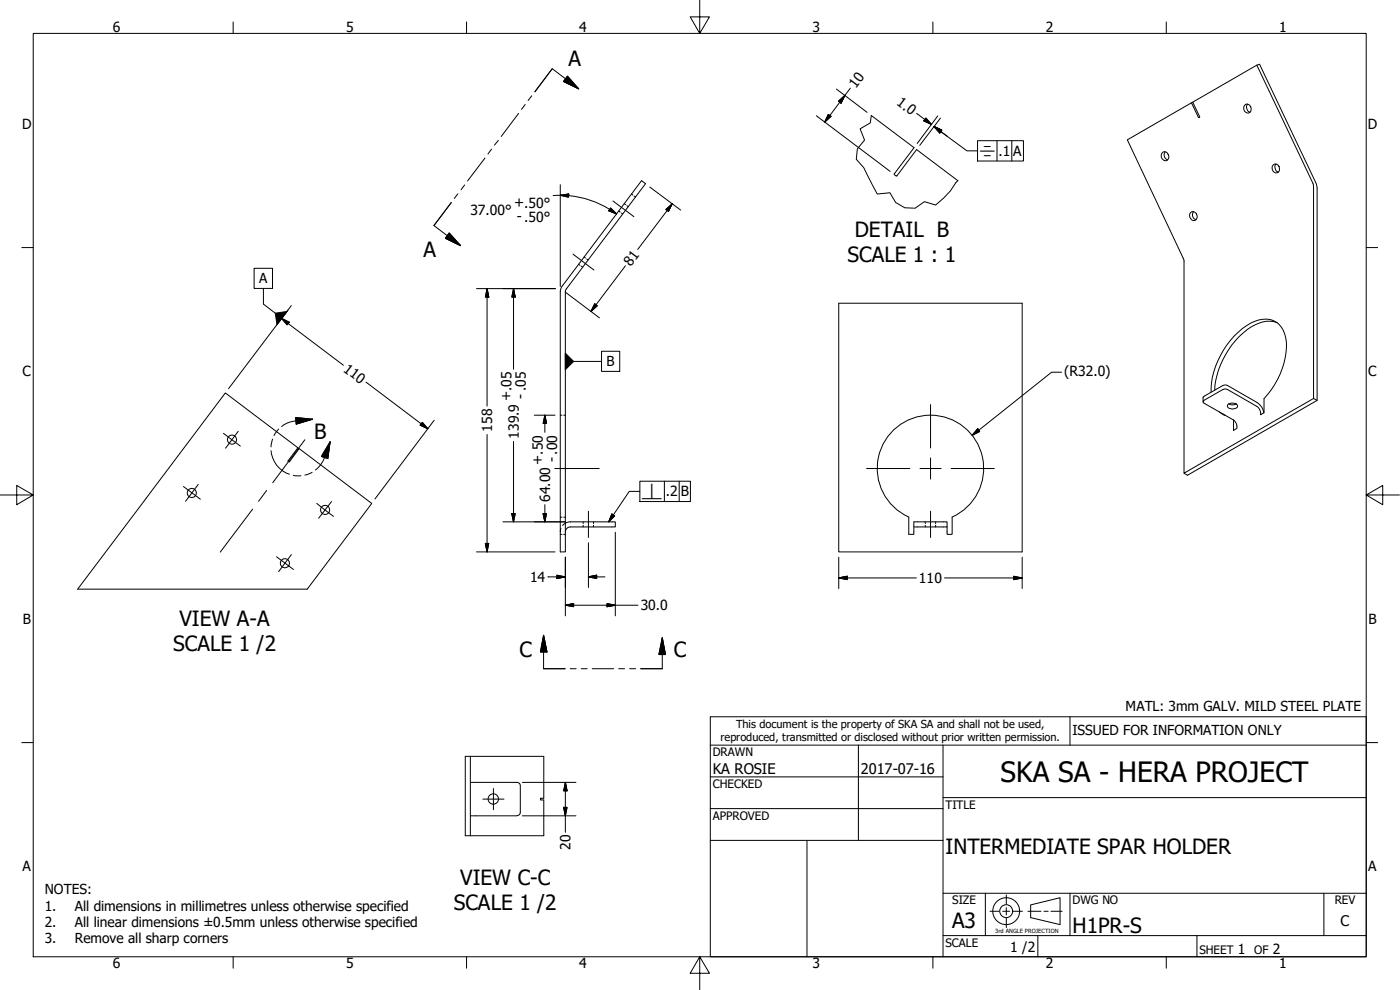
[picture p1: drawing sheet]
<svg xmlns="http://www.w3.org/2000/svg" width="420mm" height="297mm" viewBox="0 0 420 297" stroke-linecap="round" stroke-linejoin="round" font-family="sans-serif">
<!-- layer: Visible (ANSI) -->
<g fill="none" stroke="#000" stroke-width=".3">
<path d="M377.2 19.5l16.9 35.9 .1 64.2-38.9 22.4v-64.1l-17-35.9 19.3-11.2M261.5 34.7l12.8 9.6-5.9 7.8M357.6 30.8l.3-.1 2.1 4.3-.2 .3zM357.9 30.7l19.3-11.2 .8-.2 16.8 35.4 .5 1.7v63.7l-38.9 22.5-1.1-.6M373.6 31.5a1.33 1.33 0 0 1 1.8 .4 1.33 1.33 0 0 1-.4 1.9 1.36 1.36 0 0 1-1.6-.6 1.36 1.36 0 0 1 .2-1.7zM374.5 31.2a1.6 1.6 0 0 0 .7 2.5M268.4 52.1v.3M268.4 52.4l.5 .4 .3-.1 5.9-7.8 12.4 9.3M348.8 45.8a1.35 1.35 0 0 1 1.8 .4 1.35 1.35 0 0 1-.3 1.9 1.39 1.39 0 0 1-1.6-.6 1.39 1.39 0 0 1 .1-1.7zM349.7 45.5a1.6 1.6 0 0 0 .7 2.5M382.1 49.5a1.27 1.27 0 0 1 1.9 .7 1.27 1.27 0 0 1-1.2 1.7 1.52 1.52 0 0 1-.7-2.4zM383 49.2a1.54 1.54 0 0 0 .7 2.4"/>
<path d="M357.3 63.8a1.31 1.31 0 0 1 1.9 .6 1.31 1.31 0 0 1-.7 1.8 1.46 1.46 0 0 1-1.3-.9 1.46 1.46 0 0 1 .1-1.5zM358.2 63.5a1.54 1.54 0 0 0 .7 2.4M168.8 85.8l-.7 1.8v78h1.6v-78l.3-.9M168.8 85.8l23.7-31.6 1.2 .9-23.7 31.6M251.7 91v74.6h55.1v-74.6M383.3 96.8a9.3 9.3 0 0 0-9 2.1 25.6 25.6 0 0 0-9.7 18.2M363.5 117.7a24.8 24.8 0 0 1 11.7-20.7 6.9 6.9 0 0 1 9.4 1.2 12.9 12.9 0 0 1 .7 10.8 25.9 25.9 0 0 1-6 10.6v4.2l-1 .6-.2-1.4-.8-1-9.2-5.2-1.1 .1-5.7 3.2a.46 .46 0 0 0-.2 .4 .46 .46 0 0 0 .2 .5l8.9 5M394.2 119.6l1.1 .5M86.4 138.3l.1 .1M86.5 138.2l2.9-3.8-21.8-16.5-44.3 58.9M86.5 138.4l.2 .1M86.8 138.5h-.1"/>
<path d="M86.9 138.5l2.9-3.9 21.8 16.5-19.4 25.7M361.1 120.6v-1.3l.2-.4 5.7-3.2 1.1-.1 9.6 5.5 .9 .9 .7 1.9M366 123.6l1.7 1M367 124.3l.3 .2M368.6 121.3l1.4-.3a1.21 1.21 0 0 1 1.4 1 1.9 1.9 0 0 1-3-.1zM368.7 121.2l.9 .3 1.4-.3M370.2 126l.8 1 .2 .9v.6l-1 .6zM169.7 157l1.5-.4h13.5v1.5h-13.6a1.49 1.49 0 0 0-1.4 1.5M285.7 155.1a16 16 0 0 0 6.1-24.4 16 16 0 0 0-25.1 0 16 16 0 0 0 6 24.4v5.2h1.6v-3.7h9.9v1.5h-9.9M285.8 155.2v5.1h-1.6v-2.2M139.6 226.9v23.8M141.2 234.7h14a.99 .99 0 0 1 .9 1.1v7.9a.98 .98 0 0 1-.9 1l-14 .1"/>
<path d="M141.2 226.9v23.8M163.2 239.5h-1l.1 .5h.9"/>
<circle cx="69.6" cy="131.9" r="1.37"/>
<circle cx="57.6" cy="147.9" r="1.37"/>
<circle cx="97.6" cy="153" r="1.37"/>
<circle cx="85.5" cy="169" r="1.37"/>
<circle cx="148.1" cy="239.7" r="1.56"/>
</g>
<!-- layer: Hidden (ANSI) -->
<g fill="none" stroke="#000" stroke-width=".3">
<path d="M189.5 58.2l.4 .3M190.3 58.9l.5 .2M173.7 79.3l.4 .3M174.4 79.9l.5 .3M175.3 77.1l.4 .3M176.1 77.7l.4 .3M185.7 63.3l.4 .3M186.5 63.9l.4 .3M187.3 61.1l.5 .3M188.2 61.7l.3 .3M168.1 124.6h.6M169.2 124.6h.5"/>
<path d="M168.1 155.2h.6M168.3 158.5l-.2 1.1M169.2 155.2h.5M169.7 157l-.9 .7M175 156.6v.5M175 157.6v.5M178.1 156.6v.5M178.1 157.6v.5M277.7 156.6v.5M277.7 157.6v.5M280.8 156.6v.5M280.8 157.6v.5"/>
<path d="M168.1 160.3h.6M169.2 160.3h.5"/>
</g>
<!-- layer: Visible Narrow (ANSI) -->
<path d="M251.7 91h55.1M23.3 176.8h68.9M139.6 226.9h23.6v12.6M163.2 240v10.7h-23.6" fill="none" stroke="#000" stroke-width=".3"/>
<!-- layer: Break Line (ANSI) -->
<path d="M261.5 34.7l-.3 2.2-3.1 1.8 1.4 3.3-2.2 2.7-.3 3.1 2.2 2.5 4.1 7.9 3.8-.4 1.7 3 2.7 1.5 3.1 .2 2.8-2 3.4 1 2.4-2.1 2-2.1 2.3-3.1" fill="none" stroke="#000" stroke-width=".3"/>
<!-- layer: Section Line (ANSI) -->
<g fill="none" stroke="#000" stroke-width=".3">
<path d="M155.6 34l-5.2 6.9M157.6 31.4l-1.1 1.4M159.6 28.8l-1.1 1.3M170.3 22.8l3.4 3.9-4.6-2.3zM173.7 26.7l-8-6.1-5.2 6.9M137.4 58.2l-1.1 1.3M139.4 55.5l-1 1.4M145.5 47.4l-5.2 6.9M147.5 44.8l-1.1 1.4M149.5 42.1l-1.1 1.4M134.8 69.9l3.4 3.8-4.5-2.2zM135.4 60.8l-5.2 6.9 8 6"/>
<path d="M163.1 190.6l1 5h-1.9zM163.1 190.6v10h6.5M198.8 191.4l.9 5h-2zM198.8 191.4v9.2h-6.5M171.1 200.6h1.8M174.4 200.6h1.8M177.7 200.6h6.4M185.7 200.6h1.8M189 200.6h1.8"/>
</g>
<path d="M169.1 24.4l4.6 2.3zM170.3 22.8l3.4 3.9-4.6-2.3zM133.7 71.5l4.5 2.2zM134.8 69.9l3.4 3.8-4.5-2.2zM163.1 190.6l1 5zM163.1 190.6l1 5h-1.9zM198.8 191.4l.9 5zM198.8 191.4l.9 5h-2z" fill="#000" stroke="#000" stroke-width=".3"/>
<!-- layer: Detail Boundary (ANSI) -->
<path d="M81.3 135.2a8.1 8.1 0 0 0 5.6 7.1M81.8 131.7l-.5 2.4M83.6 128.8l-1.4 1.9M88.7 125.3l5.1 .5-4.9 1.4zM93.8 125.8l-5 .5a7.2 7.2 0 0 0-4.3 1.7M99.1 132.6l-.7 5-1.9-.6zM99.1 132.6a15.2 15.2 0 0 1-3.7 7.8l-.7 .6M88 142.6l2.3 .1M93.7 141.7l-2.2 .8" fill="none" stroke="#000" stroke-width=".3"/>
<path d="M88.9 127.2l4.9-1.4zM88.7 125.3l5.1 .5-4.9 1.4zM99.1 132.6l-.7 5zM99.1 132.6l-.7 5-1.9-.6z" fill="#000" stroke="#000" stroke-width=".3"/>
<!-- layer: Border (ANSI) -->
<g fill="none" stroke="#000" stroke-width=".3">
<path d="M10 10h400v277.1h-400zM70 6.6v3.4M140 6.6v3.4M210 0v10l-2.9-4.9h5.8l-2.9 4.9M280 6.6v3.4M350 6.6v3.4M6.5 74.3h3.5M410 74.3h3.4M0 148.5h10l-5-2.8v5.7l5-2.9M410 148.5l5 2.9v-5.7l-5 2.8h10M6.5 222.8h3.5M410 222.8h3.4"/>
<path d="M70 287.1v3.4M140 287.1v3.4M210 287.1l2.9 4.9h-5.8l2.9-4.9v9.9M280 287.1v3.4M350 287.1v3.4"/>
</g>
<!-- layer: Title (ANSI) -->
<g fill="none" stroke="#000" stroke-width=".3">
<path d="M213.2 215.1h196.8v72h-196.8zM321.1 215.1v8.5M213.2 233.1h69.8M213.2 223.6h196.8M257.6 223.6v28.5M283 239.3h127M283 223.6v63.5M213.2 242.6h69.8M213.2 252.1h69.8M242.2 252.1v35M283 268h127M295.7 268v12.7"/>
<path d="M321.1 268v12.7M397.3 268v12.7M283 280.7h127M311.5 280.7v6.4M359.2 280.7v6.4"/>
</g>
<!-- layer: Sketch Geometry (ANSI) -->
<g fill="none" stroke="#000" stroke-width=".3">
<path d="M297.1 273.4h2.7M300.9 273.4h2.1M302 268.5v2.8M302 272.3v2.2M302 275.5v2.8M304.1 273.4h2.7M308.5 273.4h3.9M309.3 271.5l8.8-2.1v8l-8.8-2.1zM313.3 273.4h1.3M315.4 273.4h3.4"/>
<circle cx="302" cy="273.4" r="4"/>
<circle cx="302" cy="273.4" r="1.94"/>
</g>
<!-- layer: Centerline (ANSI) -->
<path d="M172 76.2l6.2 4.8M184 60.3l6.2 4.7M91.5 131.9l-9.6 12.9M75.8 152.8l-9.7 12.9M80 147.2l-2.4 3.2M166.5 140.6h13.3M176.6 153.4v7.9M279.3 153.4v7.9" fill="none" stroke="#000" stroke-width=".3"/>
<!-- layer: Center Mark (ANSI) -->
<g fill="none" stroke="#000" stroke-width=".3">
<path d="M67.1 130l5 3.8M71.5 129.4l-3.8 5.1M279.3 121.4v13M279.3 137.4v6.3M55.1 146l5 3.8M59.5 145.3l-3.8 5.1M95.1 151.1l5 3.8M99.5 150.5l-3.9 5M260.1 140.6h12.9M276.1 140.6h6.3M285.4 140.6h13M83 167.1l5.1 3.8"/>
<path d="M87.4 166.4l-3.8 5.1M144.9 239.8h6.4M148.1 236.6v6.3"/>
</g>
<!-- layer: Dimension (ANSI) -->
<g fill="none" stroke="#000" stroke-width=".3">
<path d="M245 34.7l22.1 16.7M248.6 34.3l.8 .6-1.9 1.7zM251 26.7l9.2 7M251.7 30.3l1.9-1.7-1.2 2.4zM255.2 26.5l-7.7 10.1M275.1 34l4.4 3.3M277.9 35.4l1.6 1.9-2.3-1.1zM280.4 38l2.2 1-.5 .9zM280.4 38l4 2.9M281.4 34.8l-6.1 8.2M282.3 35.4l-6.3 8.2M168.1 58.6l2.6-.4-.1 1z"/>
<path d="M168.1 58.6a28.4 28.4 0 0 1 16.9 5.6M168.1 55.4v30.6M168.2 58.6l-2.2 .1M195 56.1l9.3 6.9M183.3 62.4l1.7 1.8-2.3-1zM187.7 79.7l-10.3 13.8M199.8 62.9l1.9-1.8-1.1 2.3zM201.7 61.1l-10.3 13.8M84.5 95.6l2.3 1.1-.6 .8zM84.5 95.6l18.6 14M86.4 93l-17.8 23.6M143 86.6h23.7"/>
<path d="M146.2 86.6l.5 2.5h-1zM146.2 86.6v35.2M154.1 86.6l.5 2.5h-1zM154.1 86.6v24.2M169.6 87.6l10.3 7.8M178.5 91.2l.8 .5-1.9 1.8zM109.9 114.7l18.5 13.9M318.6 111.7h-3l-23.8 18.9M126.7 126.7l1.7 1.9-2.3-1zM130.3 126.1l-17.8 23.6M146.2 130.4v35.2M154.1 132.4v24.2"/>
<path d="M160.3 124.6h6.3M163.5 124.6l.5 2.4h-1zM163.5 124.6v5.1M293.4 128.6l.6 .9-2.2 1.1zM150.9 156.6h18.6M153.6 154.1h1l-.5 2.5zM163 154.1h1l-.5 2.5zM163.5 151.4v5.2M184.7 159.7v25.1M143 165.6h23.6M145.7 163.1h1l-.5 2.5zM164.4 173.1h5.3"/>
<path d="M167.1 172.6l2.6 .5-2.6 .5zM169.7 167.2v17.6M176.6 173.1l2.5-.5v1zM176.6 173.1h4.9M176.6 162.9v13.4M251.7 173.4l2.6-.5v1zM251.7 173.4h23.3M251.7 167.2v9.4M283.5 173.4h23.3M304.2 172.9l2.6 .5-2.6 .5zM306.8 167.2v9.4M169.7 181.6l2.4-.5v.9z"/>
<path d="M169.7 181.6h21.8M182.2 181.1l2.5 .5-2.5 .4zM156.8 234.7h16M169.7 234.7l.5 2.6h-1zM169.7 234.7v15M156.8 244.8h16M169.2 242.2h1l-.5 2.6z"/>
</g>
<g fill="#000" stroke="#000" stroke-width=".3">
<path d="M248.6 34.3l-1.1 2.3zM248.6 34.3l.8 .6-1.9 1.7zM253.6 28.6l-1.2 2.4zM251.7 30.3l1.9-1.7-1.2 2.4zM277.2 36.2l2.3 1.1zM277.9 35.4l1.6 1.9-2.3-1.1zM280.4 38l2.2 1zM280.4 38l2.2 1-.5 .9zM168.1 58.6l2.6-.4zM168.1 58.6l2.6-.4-.1 1zM182.7 63.2l2.3 1zM183.3 62.4l1.7 1.8-2.3-1z"/>
<path d="M201.7 61.1l-1.1 2.3zM199.8 62.9l1.9-1.8-1.1 2.3zM84.5 95.6l2.3 1.1zM84.5 95.6l2.3 1.1-.6 .8zM146.2 86.6l.5 2.5zM146.2 86.6l.5 2.5h-1zM154.1 86.6l.5 2.5zM154.1 86.6l.5 2.5h-1zM178.5 91.2l-1.1 2.3zM178.5 91.2l.8 .5-1.9 1.8zM126.1 127.6l2.3 1zM126.7 126.7l1.7 1.9-2.3-1z"/>
<path d="M163.5 124.6l.5 2.4zM163.5 124.6l.5 2.4h-1zM293.4 128.6l-1.6 2zM293.4 128.6l.6 .9-2.2 1.1zM153.6 154.1l.5 2.5zM153.6 154.1h1l-.5 2.5zM163 154.1l.5 2.5zM163 154.1h1l-.5 2.5zM145.7 163.1l.5 2.5zM145.7 163.1h1l-.5 2.5zM167.1 173.6l2.6-.5zM167.1 172.6l2.6 .5-2.6 .5z"/>
<path d="M176.6 173.1l2.5-.5zM176.6 173.1l2.5-.5v1zM251.7 173.4l2.6-.5zM251.7 173.4l2.6-.5v1zM304.2 173.9l2.6-.5zM304.2 172.9l2.6 .5-2.6 .5zM169.7 181.6l2.4-.5zM169.7 181.6l2.4-.5v.9zM182.2 182l2.5-.4zM182.2 181.1l2.5 .5-2.5 .4zM169.7 234.7l.5 2.6zM169.7 234.7l.5 2.6h-1z"/>
<path d="M169.2 242.2l.5 2.6zM169.2 242.2h1l-.5 2.6z"/>
</g>
<!-- layer: Symbol (ANSI) -->
<path d="M280.3 38l2.3 1.1zM280.3 38l2.3 1.1-.6 .8zM86.1 93.5l-3 3.9zM82.6 94l3.5-.5-3 3.9zM169.7 106v4.9zM169.7 106l2.4 2.4-2.4 2.5zM183.6 154.2l-.9 2.4zM183.6 154.2l.9 .6-1.8 1.8z" fill="#000" stroke="#000" stroke-width=".3"/>
<g fill="none" stroke="#000" stroke-width=".3">
<path d="M280.3 38l.1 .1M280.4 38.1h.1M282.2 39.4l8 5.9h3.2M282.5 39l-.6 .8M293.4 42.2h13.7v6.1h-13.7zM299.2 42.2v6.1M303.7 42.2v6.1M76.3 80.5h5.5v6h-5.5zM79.1 86.5v4.7l3.5 2.8M87.4 91.7l-3.5 4.7M172.1 108.4h8.4M180.5 105.4h5.5v6h-5.5z"/>
<path d="M183.6 154.2l.9 .6-1.8 1.8zM192 147.4h-3.2l-6.1 9.2M192 144.4h15.2v6.1h-15.2zM199.4 144.4v6.1M203.8 144.4v6.1"/>
</g>
<text font-size="8.4" x="300.3" y="234.5">SKA SA - HERA PROJECT</text>
<g font-size="6.3">
<text x="170.6" y="19.9">A</text>
<text x="256.5" y="71.2">DETAIL B</text>
<text x="127.1" y="77.1">A</text>
<text x="254.4" y="78.7">SCALE 1 : 1</text>
<text x="94.3" y="131.7">B</text>
<text x="53.8" y="187.8">VIEW A-A</text>
<text x="52" y="195.4">SCALE 1 /2</text>
<text x="155.9" y="197">C</text>
<text x="202.2" y="197">C</text>
<text x="283.8" y="256.1">INTERMEDIATE SPAR HOLDER</text>
<text x="138.1" y="265.5">VIEW C-C</text>
<text x="136.2" y="273">SCALE 1 /2</text>
<text x="285.8" y="278.6">A3</text>
<text x="321.9" y="279.8">H1PR-S</text>
</g>
<g font-size="4.4">
<text x="213.9" y="232.2">KA ROSIE</text>
<text x="258.4" y="232.2">2017-07-16</text>
<text x="402.3" y="277.9">C</text>
</g>
<g font-size="4.2">
<text x="33.8" y="9.6">6</text>
<text x="103.9" y="9.6">5</text>
<text x="173.9" y="9.6">4</text>
<text x="243.8" y="9.6">3</text>
<text x="313.9" y="9.6">2</text>
<text x="383.9" y="9.6">1</text>
<text x="256.9" y="26.7" transform="rotate(-53 256.9 26.7)">10</text>
<text x="268.9" y="31.2" transform="rotate(37 268.9 31.2)">1.0</text>
<text x="6.7" y="38.7">D</text>
<text x="410.5" y="38.7">D</text>
<text x="299.7" y="46.8">.1</text>
<text x="304.1" y="46.8">A</text>
<text x="141.2" y="64.4">37.00°</text>
<text x="154.3" y="62.2">+.50°</text>
<text x="155.1" y="66.3">- .50°</text>
<text x="189.4" y="80.1" transform="rotate(-53 189.4 80.1)">81</text>
<text x="6.8" y="113">C</text>
<text x="102.8" y="111.2" transform="rotate(37 102.8 111.2)">110</text>
<text x="319.4" y="112.8">(R32.0)</text>
<text x="410.7" y="113">C</text>
<text x="157.6" y="119.7" transform="rotate(-90 157.6 119.7)">- .05</text>
<text x="153.4" y="120.4" transform="rotate(-90 153.4 120.4)">+.05</text>
<text x="147.7" y="129.5" transform="rotate(-90 147.7 129.5)">158</text>
<text x="155.7" y="131.6" transform="rotate(-90 155.7 131.6)">139.9</text>
<text x="162.8" y="139.4" transform="rotate(-90 162.8 139.4)">+.50</text>
<text x="167" y="138.7" transform="rotate(-90 167 138.7)">- .00</text>
<text x="199.8" y="149">.2</text>
<text x="204.3" y="149">B</text>
<text x="165.1" y="150.6" transform="rotate(-90 165.1 150.6)">64.00</text>
<text x="159.1" y="174.6">14</text>
<text x="275.8" y="174.9">110</text>
<text x="192.3" y="183.1">30.0</text>
<text x="6.9" y="187.2">B</text>
<text x="410.7" y="187.2">B</text>
<text x="171.2" y="255.1" transform="rotate(-90 171.2 255.1)">20</text>
<text x="6.8" y="261.4">A</text>
<text x="410.7" y="261.4">A</text>
<text x="303.2" y="285.6">1 /2</text>
<text x="371.5" y="286.2">1</text>
<text x="382" y="286.2">2</text>
<text x="33.8" y="290.5">6</text>
<text x="103.9" y="290.5">5</text>
<text x="173.9" y="290.5">4</text>
<text x="243.8" y="290.5">3</text>
<text x="313.9" y="290.5">2</text>
<text x="383.9" y="290.5">1</text>
</g>
<g font-size="4.1">
<text x="77.8" y="85">A</text>
<text x="182.1" y="109.9">B</text>
<text x="337.8" y="213.3">MATL: 3mm GALV. MILD STEEL PLATE</text>
<text x="321.9" y="220.5">ISSUED FOR INFORMATION ONLY</text>
<text x="13.5" y="268.3">NOTES:</text>
<text x="13.5" y="273.2">1.</text>
<text x="22.5" y="273.2">All dimensions in millimetres unless otherwise specified</text>
<text x="13.5" y="278.1">2.</text>
<text x="22.5" y="278.1">All linear dimensions ±0.5mm unless otherwise specified</text>
<text x="13.5" y="283.1">3.</text>
<text x="22.5" y="283.1">Remove all sharp corners</text>
</g>
<g font-size="4">
<text x="293.8" y="46.8">⌯</text>
<text x="192.5" y="149.7">⟂</text>
</g>
<g font-size="3.5">
<text x="213.9" y="226.9">DRAWN</text>
<text x="213.9" y="236.4">CHECKED</text>
<text x="213.9" y="245.9">APPROVED</text>
<text x="283.8" y="242.6">TITLE</text>
<text x="285.8" y="271.3">SIZE</text>
<text x="321.9" y="271.3">DWG NO</text>
<text x="400.6" y="271.3">REV</text>
<text x="283.8" y="284">SCALE</text>
<text x="360" y="286.2">SHEET</text>
<text x="376.4" y="286.2">OF</text>
</g>
<g font-size="3.3">
<text x="220.9" y="218.4">This document is the property of SKA SA and shall not be used,</text>
<text x="216.3" y="222.4">reproduced, transmitted or disclosed without prior written permission.</text>
</g>
<text font-size="1.7" x="298.7" y="279.8">3rd ANGLE PROJECTION</text>
</svg>
